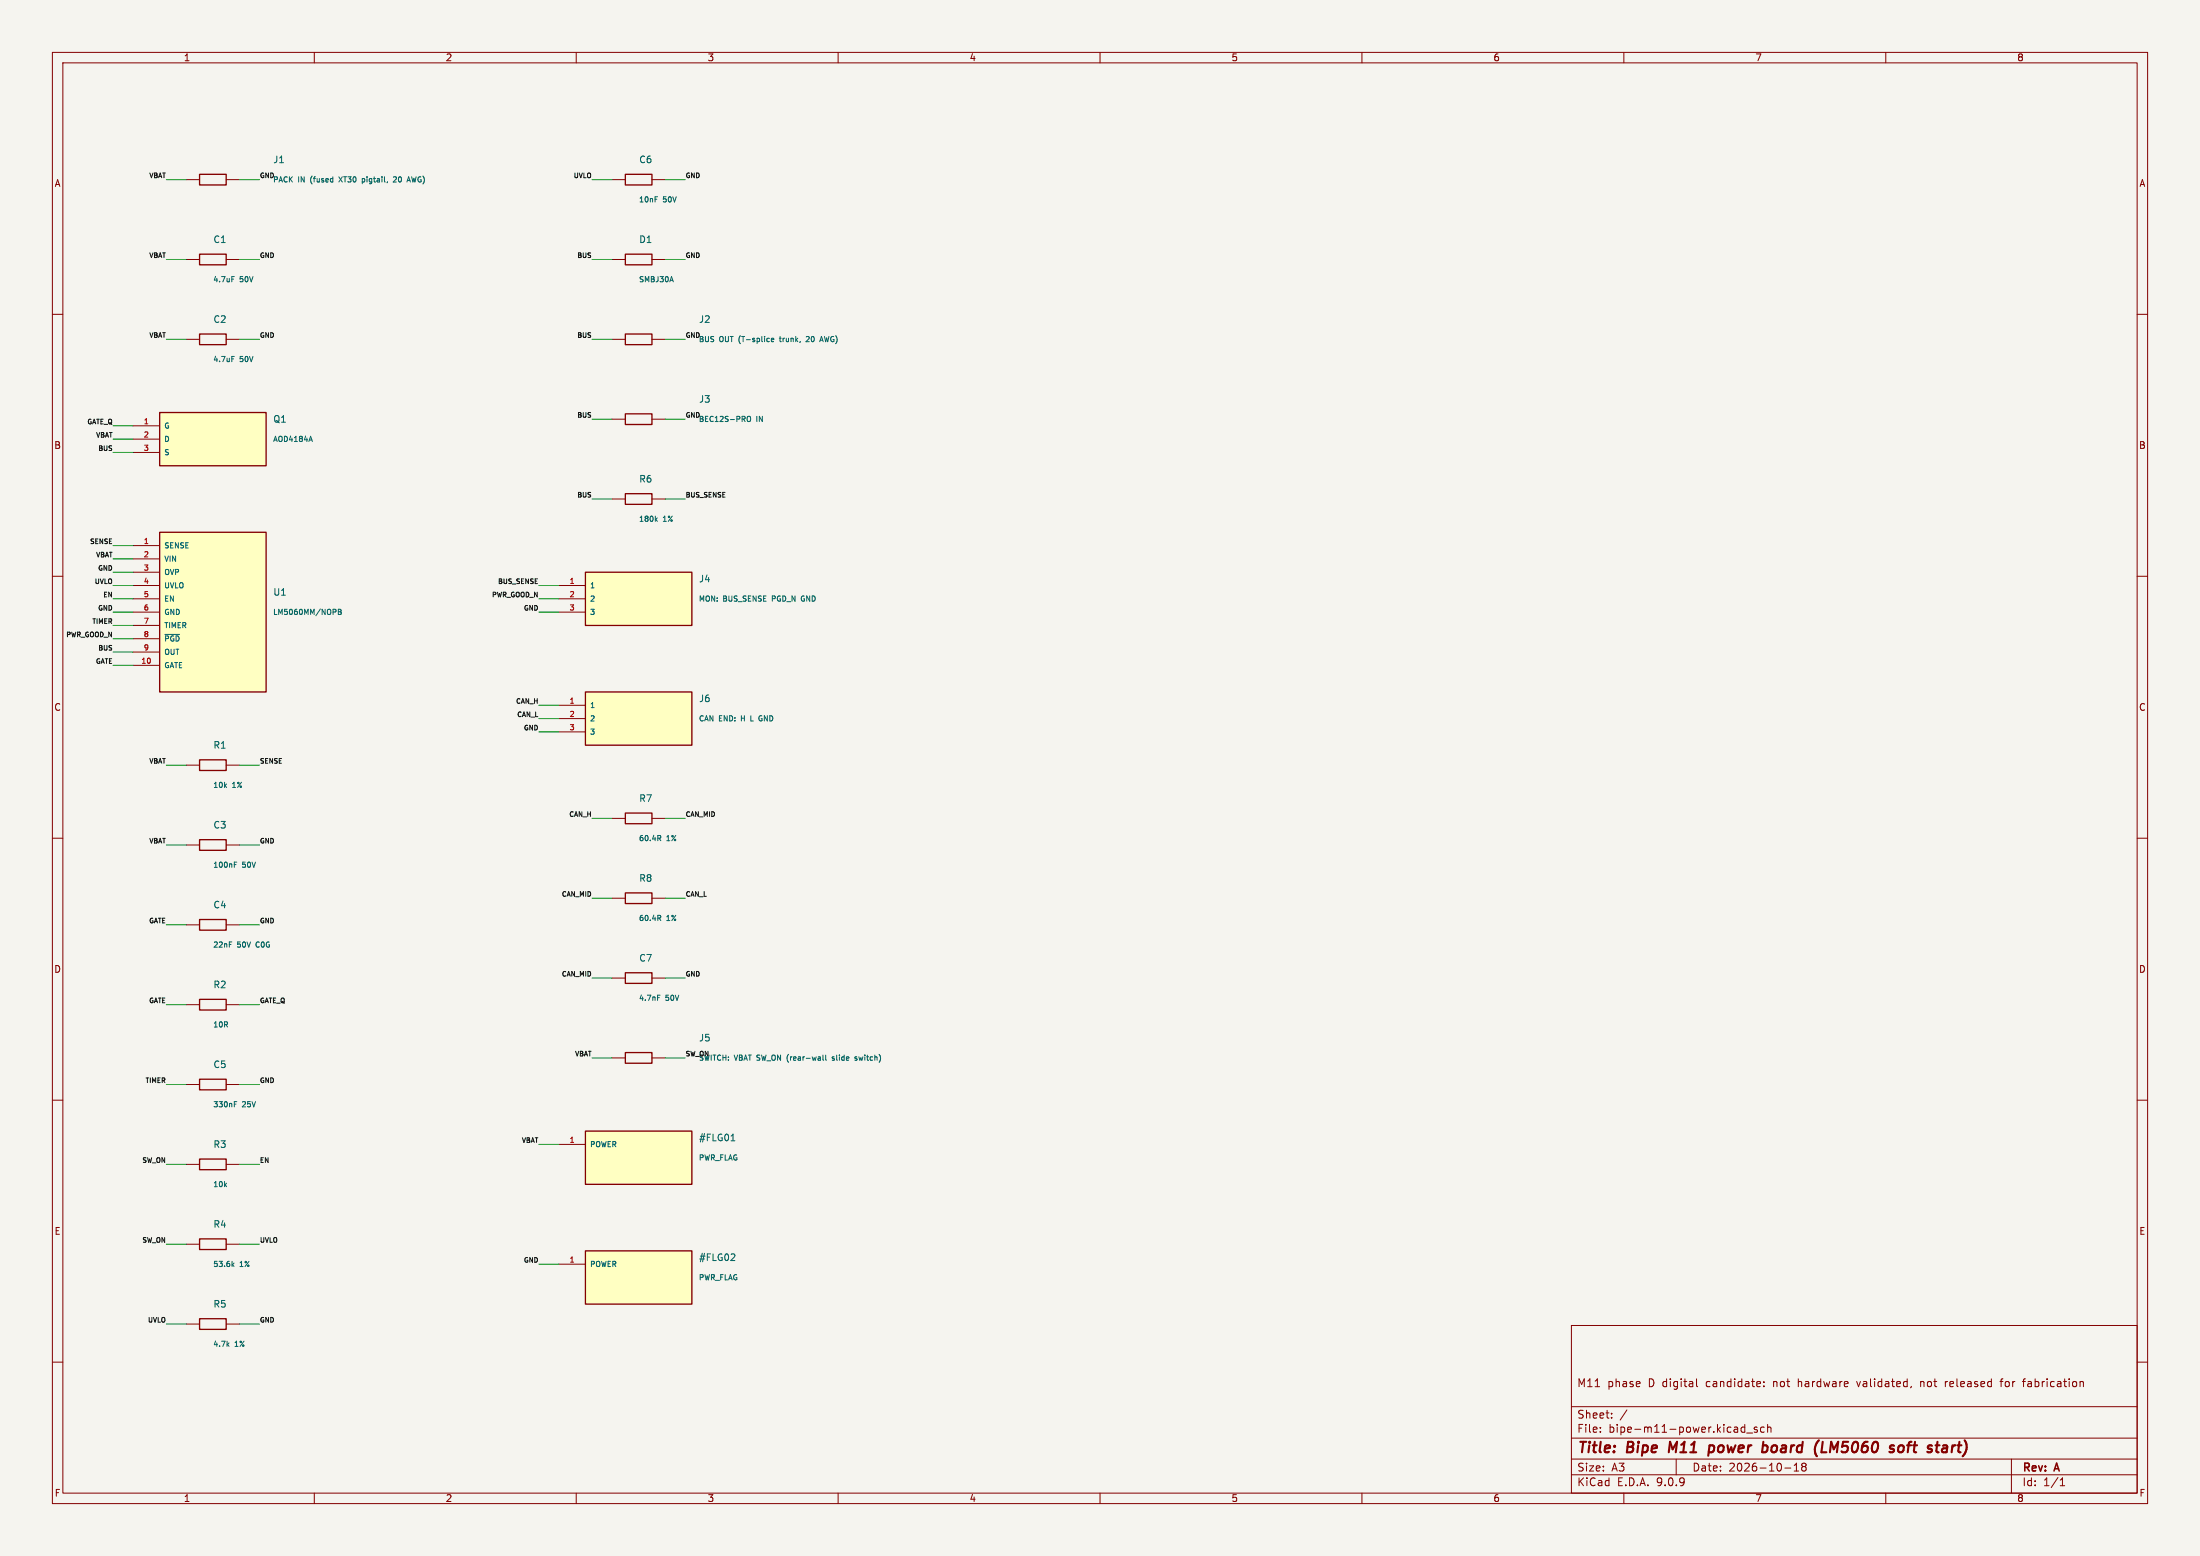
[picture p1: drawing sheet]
<svg xmlns="http://www.w3.org/2000/svg" width="420mm" height="297mm" viewBox="0 0 420 297" stroke-linecap="round" stroke-linejoin="round" font-family="sans-serif">
<path d="M0 0h420v297h-420z" fill="#f5f4ef" stroke="#f5f4ef" stroke-width=".19"/>
<g fill="none" stroke="#840000" stroke-width=".19">
<path d="M10 10h400v277h-400zM12 12h396v273h-396zM60 10v2M110 10v2M160 10v2M210 10v2M260 10v2M310 10v2M360 10v2M10 60h2M408 60h2M10 110h2"/>
<path d="M408 110h2M10 160h2M408 160h2M35.6 176.5h2.5M43.2 176.5h2.5M10 210h2M408 210h2M300 253h108v32h-108zM10 260h2M300 278.5h108M300 274.5h108M300 268.5h108"/>
<path d="M304.5 264.7h.9M305.5 273.2v.2M305.5 272.5v.1M307.7 270.5v.2M307.7 269.8v.1M310.6 269.1l-1.3 1.9M320 278.5v3M323.9 263.2v1.3l.2 .2M332.5 273.3h.6M332.5 272.5h.6M333.1 271.9v1.5M333.4 273.5h1.2"/>
<path d="M335.4 272.5l-.3-.1-.2 .2v.2l.5 .2v.3h-.5M336.7 264.5v.2M336.7 263.8v.1M336.8 272.5l-.4-.1-.3 .3 .1 .6h.6M337.4 272.5l.3-.1 .3 .1 .1 .9M337.4 271.9v1.5M342.5 279.7l.4-.4v1.5M344.2 279.9l-.3 .3 .1 .4 .2 .2 .5-.1 .1-.2-.1-.4-.2-.2M344.2 279.9l-.3-.3 .3-.3 .5 .1 .1 .2-.3 .3M344.2 279.9h.3M354.4 263.7l.4 1M364.9 264.6l-.2 .3"/>
<path d="M366.7 263.7v1M366.9 263.7l-.2 .1M371.4 263.7v1M371.8 263.7l-.3 .1-.1 .2M381.8 263.7h.6M382.4 263.2l-.4 .2v1.3M384 278.5v6.5M386.1 263.7h.6M386.7 263.2l-.4 .2v1.3M408 260h2M60 285v2M110 285v2"/>
<path d="M160 285v2M210 285v2M260 285v2M300 281.5h108M310 285v2M340.7 280.2h1.2M342.5 280.8h.9M360 285v2M393.3 283.6h.9M393.3 282.5l.4-.4v1.5"/>
</g>
<path d="M318.8 275.2l-.2 2M326.2 277.1h.8M326.3 276h.8M326.4 275.9l-.3 2M336.6 275.2l-.2 2M337.3 276l.2 .3-.2 .7M347.2 274.9l-.1 .1M348 275.2l-.3 2h1M362.5 276.1a.52 .52 0 0 1 .6-.2 .52 .52 0 0 1 .4 .4l-.1 .5a.55 .55 0 0 1-.5 .4 .55 .55 0 0 1-.6-.4zM371.1 275.9h.4l.3 .3-.2 1M371.6 277.1l-.6 .1M371.7 276.3l-.7 .1" fill="none" stroke="#840000" stroke-width=".4"/>
<path d="M38.1 175.5h5.1v2h-5.1z" fill="none" stroke="#840000" stroke-width=".25"/>
<path d="M43.8 179.8h.5" fill="none" stroke="#006464" stroke-width=".19"/>
<path d="M30.5 101.6h20.3v30.5h-20.3z" fill="#ffffc2"/>
<path d="M30.5 101.6h20.3v30.5h-20.3zM119.4 200.9h5.1v2h-5.1z" fill="none" stroke="#840000" stroke-width=".25"/>
<path d="M25.4 104.1h5.1M25.4 106.7h5.1M25.4 109.2h5.1M25.4 111.8h5.1M25.4 114.3h5.1M25.4 116.8h5.1M25.4 119.4h5.1M25.4 121.9h5.1M25.4 124.5h5.1M25.4 127h5.1M116.8 201.9h2.6M124.5 201.9h2.5" fill="none" stroke="#840000" stroke-width=".19"/>
<path d="M64.1 116.4v.3M64.6 116.3h.3l.2 .2-.2 .3 .2 .1 .1 .2-.2 .2h-.4zM64.6 116.8h.3M31.5 121.1h2.8M157.1 201.4v.8l.1 .2M157.6 201.4v.8l.2 .2M158.9 202.3l.3 .1M159.2 201.7l-.3 .2 .3 .2M163.6 201.8l-.3-.1-.1 .2v.1l.4 .1v.2h-.4" fill="none" stroke="#006464" stroke-width=".19"/>
<path d="M111.8 215.9h20.3v10.2h-20.3z" fill="#ffffc2"/>
<path d="M111.8 215.9h20.3v10.2h-20.3z" fill="none" stroke="#840000" stroke-width=".25"/>
<path d="M106.7 218.4h5.1" fill="none" stroke="#840000" stroke-width=".19"/>
<path d="M139.6 217.7h.7" fill="none" stroke="#006464" stroke-width=".19"/>
<path d="M111.8 238.8h20.3v10.1h-20.3z" fill="#ffffc2"/>
<path d="M119.4 155.2h5.1v2h-5.1zM38.1 160.3h5.1v2h-5.1zM119.4 170.4h5.1v2.1h-5.1zM38.1 190.8h5.1v2h-5.1zM119.4 185.7h5.1v2h-5.1zM38.1 206h5.1v2h-5.1zM38.1 221.2h5.1v2.1h-5.1zM38.1 236.5h5.1v2h-5.1zM111.8 238.8h20.3v10.1h-20.3zM38.1 251.7h5.1v2h-5.1z" fill="none" stroke="#840000" stroke-width=".25"/>
<g fill="none" stroke="#840000" stroke-width=".19">
<path d="M116.8 156.2h2.6M124.5 156.2h2.5M35.6 161.3h2.5M43.2 161.3h2.5M116.8 171.5h2.6M124.5 171.5h2.5M35.6 191.8h2.5M43.2 191.8h2.5M116.8 186.7h2.6M124.5 186.7h2.5M35.6 207h2.5M43.2 207h2.5"/>
<path d="M35.6 222.2h2.5M35.6 237.5h2.5M43.2 222.2h2.5M43.2 237.5h2.5M35.6 252.7h2.5M43.2 252.7h2.5M106.7 241.3h5.1"/>
</g>
<g fill="none" stroke="#006464" stroke-width=".19">
<path d="M125.8 160l.4 .5M126 159.5l.2 .2-.2 .3M44.7 165h.4M44.7 164.6h.5M125.8 175.2l.4 .5M126 174.7l.2 .2-.2 .3M125.5 190h.5M44.7 210.8h.4M44.7 210.3h.5M140.2 239.5v.4M43.4 256.6l.3 .4M43.7 256.3l-.4 .4"/>
<path d="M44.4 241.4l.3 .4M44.7 241.1l-.4 .4M139.5 240.6h.8"/>
</g>
<path d="M30.5 78.7h20.3v10.2h-20.3z" fill="#ffffc2"/>
<path d="M38.1 33.3h5.1v2h-5.1zM119.4 33.3h5.1v2h-5.1zM38.1 48.5h5.1v2h-5.1zM30.5 78.7h20.3v10.2h-20.3zM119.4 79h5.1v2h-5.1zM119.4 94.2h5.1v2.1h-5.1zM38.1 145h5.1v2.1h-5.1z" fill="none" stroke="#840000" stroke-width=".25"/>
<g fill="none" stroke="#840000" stroke-width=".19">
<path d="M35.6 34.3h2.5M43.2 34.3h2.5M116.8 34.3h2.6M124.5 34.3h2.5M35.6 49.5h2.5M43.2 49.5h2.5M25.4 81.3h5.1M25.4 83.8h5.1M25.4 86.4h5.1M116.8 95.3h2.6M116.8 80h2.6M124.5 95.3h2.5"/>
<path d="M124.5 80h2.5M35.6 146.1h2.5M43.2 146.1h2.5"/>
</g>
<g fill="none" stroke="#006464" stroke-width=".19">
<path d="M64.7 33.7l.6 1M65.3 33.7l-.6 1M69.2 34.1v1M69.2 34.7h.2M69.4 34.1h-.2M75.1 33.8h.5M75.6 34.2l-.5 .5h.6M77.8 34.5h.5M78 33.7l.3 1M125.1 37.6h.4M44.3 52.8h.4M142.7 79.6l.2-.1 .3 .1 .1 .5-.1 .3-.3 .1-.2-.2z"/>
<path d="M59.3 83.3l.3 1M125.2 99.1l.3 .4M125.5 98.8l-.4 .4"/>
</g>
<path d="M111.8 132.1h20.3v10.1h-20.3z" fill="#ffffc2"/>
<path d="M119.4 48.5h5.1v2h-5.1zM119.4 63.8h5.1v2h-5.1zM111.8 132.1h20.3v10.1h-20.3z" fill="none" stroke="#840000" stroke-width=".25"/>
<path d="M116.8 49.5h2.6M124.5 49.5h2.5M116.8 64.8h2.6M124.5 64.8h2.5M106.7 134.6h5.1M106.7 137.2h5.1M106.7 139.7h5.1" fill="none" stroke="#840000" stroke-width=".19"/>
<path d="M147.2 64.9l.5-.1v-.2h-.3l-.2 .1 .1 .5h.4M148.8 64.6h.4M154.3 64.2l-.4 .1M154.4 64.7l-.5 .5h.6M156.5 65.2l.3-1 .4 1M156.6 64.9h.5M143.3 136.6v1h.5M145 137.5l.2 .1M145.2 136.6l-.2 .2" fill="none" stroke="#006464" stroke-width=".19"/>
<path d="M111.8 109.2h20.3v10.2h-20.3z" fill="#ffffc2"/>
<path d="M38.1 63.8h5.1v2h-5.1zM111.8 109.2h20.3v10.2h-20.3z" fill="none" stroke="#840000" stroke-width=".25"/>
<path d="M35.6 64.8h2.5M43.2 64.8h2.5M106.7 111.8h5.1M106.7 114.3h5.1M106.7 116.8h5.1" fill="none" stroke="#840000" stroke-width=".19"/>
<path d="M44.3 68h.4M153 114v.5" fill="none" stroke="#006464" stroke-width=".19"/>
<g fill="none" stroke="#009600" stroke-width=".19">
<path d="M31.7 34.3h3.9M45.7 34.3h3.8M113 34.3h3.8M127 34.3h3.8M31.7 49.5h3.9M45.7 49.5h3.8M113 49.5h3.8M127 49.5h3.8M31.7 64.8h3.9M45.7 64.8h3.8M113 64.8h3.8M127 64.8h3.8"/>
<path d="M21.6 86.4h3.8M21.6 83.8h3.8M21.6 81.3h3.8M113 95.3h3.8M113 80h3.8M127 95.3h3.8M127 80h3.8M21.6 104.1h3.8M21.6 111.8h3.8M21.6 116.8h3.8M21.6 114.3h3.8M21.6 106.7h3.8"/>
<path d="M21.6 109.2h3.8M21.6 119.4h3.8M102.9 111.8h3.8M102.9 116.8h3.8M102.9 114.3h3.8M21.6 121.9h3.8M21.6 124.5h3.8M21.6 127h3.8M102.9 139.7h3.8M102.9 137.2h3.8M102.9 134.6h3.8M31.7 146.1h3.9"/>
<path d="M45.7 146.1h3.8M113 156.2h3.8M127 156.2h3.8M31.7 161.3h3.9M31.7 176.5h3.9M45.7 161.3h3.8M45.7 176.5h3.8M113 171.5h3.8M127 171.5h3.8M31.7 191.8h3.9M45.7 191.8h3.8M113 186.7h3.8"/>
<path d="M127 186.7h3.8M31.7 207h3.9M45.7 207h3.8M102.9 218.4h3.8M113 201.9h3.8M127 201.9h3.8M31.7 237.5h3.9M31.7 222.2h3.9M45.7 237.5h3.8M45.7 222.2h3.8M31.7 252.7h3.9M45.7 252.7h3.8"/>
<path d="M102.9 241.3h3.8"/>
</g>
<g font-size="2.8" fill="#840000">
<text x="301" y="277.9">Title:</text>
<text x="310.6" y="277.9">Bipe</text>
<text x="319.4" y="277.9">M11</text>
<text x="327.9" y="277.9">power</text>
<text x="338.9" y="277.9">board</text>
<text x="349.7" y="277.9">(LM5060</text>
<text x="364.8" y="277.9">soft</text>
<text x="372.9" y="277.9">start)</text>
</g>
<g font-size="2.1" fill="#840000">
<text x="301" y="265">M11</text>
<text x="306.9" y="265">phase</text>
<text x="314.7" y="265">D digital</text>
<text x="326" y="265">candidate:</text>
<text x="338.9" y="265">not</text>
<text x="343.8" y="265">hardware</text>
<text x="355.2" y="265">validated,</text>
<text x="367.5" y="265">not</text>
<text x="372.3" y="265">released</text>
<text x="383.1" y="265">for</text>
<text x="387.6" y="265">fabrication</text>
<text x="301" y="273.7">File:</text>
<text x="301" y="271">Sheet:</text>
<text x="307.1" y="273.7">bipe-m11-power.kicad_sch</text>
<text x="301" y="281.1">Size:</text>
<text x="307.6" y="281.1">A3</text>
<text x="323" y="281.1">Date:</text>
<text x="330" y="281.1">2026-10-18</text>
<text x="386" y="281.3">Rev:</text>
<text x="392.4" y="281.3">A</text>
<text x="301" y="283.9">KiCad</text>
<text x="308.7" y="283.9">E.D.A.</text>
<text x="316.3" y="283.9">9.0.9</text>
<text x="386" y="283.9">Id:</text>
<text x="390.1" y="283.9">1/1</text>
</g>
<g font-size="1.8" fill="#840000">
<text x="35" y="11.9">1</text>
<text x="85" y="11.9">2</text>
<text x="135" y="11.9">3</text>
<text x="185" y="11.9">4</text>
<text x="235" y="11.9">5</text>
<text x="285" y="11.9">6</text>
<text x="335" y="11.9">7</text>
<text x="385" y="11.9">8</text>
<text x="10.3" y="35.9">A</text>
<text x="408.3" y="35.9">A</text>
<text x="10.3" y="85.9">B</text>
<text x="408.2" y="85.9">B</text>
<text x="10.3" y="135.9">C</text>
<text x="408.2" y="135.9">C</text>
<text x="10.3" y="185.9">D</text>
<text x="408.2" y="185.9">D</text>
<text x="10.3" y="235.9">E</text>
<text x="408.3" y="235.9">E</text>
<text x="10.3" y="285.9">F</text>
<text x="35" y="286.9">1</text>
<text x="85" y="286.9">2</text>
<text x="135" y="286.9">3</text>
<text x="185" y="286.9">4</text>
<text x="235" y="286.9">5</text>
<text x="285" y="286.9">6</text>
<text x="335" y="286.9">7</text>
<text x="385" y="286.9">8</text>
<text x="408.3" y="285.9">F</text>
</g>
<g font-size="1.8" fill="#006464">
<text x="52.1" y="31.3">J1</text>
<text x="121.9" y="31.3">C6</text>
<text x="40.6" y="46.6">C1</text>
<text x="121.9" y="46.6">D1</text>
<text x="40.6" y="61.8">C2</text>
<text x="133.4" y="61.8">J2</text>
<text x="133.4" y="77.1">J3</text>
<text x="52.1" y="80.9">Q1</text>
<text x="121.9" y="92.3">R6</text>
<text x="52.1" y="113.9">U1</text>
<text x="133.4" y="111.4">J4</text>
<text x="133.4" y="134.2">J6</text>
<text x="40.6" y="143.1">R1</text>
<text x="121.9" y="153.3">R7</text>
<text x="40.6" y="158.3">C3</text>
<text x="40.6" y="173.6">C4</text>
<text x="121.9" y="168.5">R8</text>
<text x="121.9" y="183.7">C7</text>
<text x="40.6" y="188.8">R2</text>
<text x="133.4" y="199">J5</text>
<text x="40.6" y="204.1">C5</text>
<text x="40.6" y="219.3">R3</text>
<text x="133.4" y="218">#FLG01</text>
<text x="40.6" y="234.5">R4</text>
<text x="133.4" y="240.9">#FLG02</text>
<text x="40.6" y="249.8">R5</text>
</g>
<g font-size="1.4" fill="#006464">
<text x="52" y="35">PACK</text>
<text x="56.9" y="35">IN</text>
<text x="59.4" y="35">(fused</text>
<text x="65.2" y="35">XT30</text>
<text x="69.8" y="35">pigtail,</text>
<text x="76.1" y="35">20</text>
<text x="79" y="35">AWG)</text>
<text x="121.9" y="38.8">10nF</text>
<text x="126.6" y="38.8">50V</text>
<text x="40.6" y="54.1">4.7uF</text>
<text x="45.8" y="54.1">50V</text>
<text x="121.9" y="54.1">SMBJ30A</text>
<text x="133.3" y="65.5">BUS</text>
<text x="137.3" y="65.5">OUT (T-splice</text>
<text x="149.3" y="65.5">trunk,</text>
<text x="154.6" y="65.5">20</text>
<text x="157.5" y="65.5">AWG)</text>
<text x="40.6" y="69.3">4.7uF</text>
<text x="45.8" y="69.3">50V</text>
<text x="31.3" y="82">G</text>
<text x="133.3" y="80.7">BEC12S-PRO</text>
<text x="144.4" y="80.7">IN</text>
<text x="31.3" y="84.5">D</text>
<text x="31.3" y="87.1">S</text>
<text x="52" y="84.5">AOD4184A</text>
<text x="121.9" y="99.8">180k</text>
<text x="126.6" y="99.8">1%</text>
<text x="31.3" y="104.9">SENSE</text>
<text x="31.3" y="107.4">VIN</text>
<text x="31.3" y="109.9">OVP</text>
<text x="31.3" y="112.5">UVLO</text>
<text x="112.6" y="112.5">1</text>
<text x="31.3" y="115">EN</text>
<text x="31.3" y="117.6">GND</text>
<text x="52" y="117.6">LM5060MM/NOPB</text>
<text x="112.6" y="115">2</text>
<text x="112.6" y="117.6">3</text>
<text x="133.3" y="115">MON:</text>
<text x="138" y="115">BUS_SENSE</text>
<text x="147.6" y="115">PGD_N</text>
<text x="153.4" y="115">GND</text>
<text x="31.3" y="120.1">TIMER</text>
<text x="31.3" y="122.6">~{PGD}</text>
<text x="31.3" y="125.2">OUT</text>
<text x="31.3" y="127.7">GATE</text>
<text x="112.6" y="135.3">1</text>
<text x="112.6" y="137.9">2</text>
<text x="133.3" y="137.9">CAN</text>
<text x="137.2" y="137.9">END:</text>
<text x="141.7" y="137.9">H</text>
<text x="143.7" y="137.9">L</text>
<text x="145.6" y="137.9">GND</text>
<text x="112.6" y="140.4">3</text>
<text x="40.6" y="150.6">10k</text>
<text x="44.3" y="150.6">1%</text>
<text x="121.9" y="160.7">60.4R</text>
<text x="127.2" y="160.7">1%</text>
<text x="40.6" y="165.8">100nF</text>
<text x="46.2" y="165.8">50V</text>
<text x="121.9" y="176">60.4R</text>
<text x="127.2" y="176">1%</text>
<text x="40.6" y="181.1">22nF</text>
<text x="45.3" y="181.1">50V</text>
<text x="49.1" y="181.1">C0G</text>
<text x="121.9" y="191.2">4.7nF</text>
<text x="127" y="191.2">50V</text>
<text x="40.6" y="196.3">10R</text>
<text x="133.3" y="202.7">SWITCH:</text>
<text x="140.2" y="202.7">VBAT SW_ON (rear-wall</text>
<text x="159.6" y="202.7">slide</text>
<text x="164.2" y="202.7">switch)</text>
<text x="40.6" y="211.5">330nF</text>
<text x="46.2" y="211.5">25V</text>
<text x="112.6" y="219.2">POWER</text>
<text x="133.3" y="221.7">PWR_FLAG</text>
<text x="40.6" y="226.8">10k</text>
<text x="40.6" y="242">53.6k</text>
<text x="45.8" y="242">1%</text>
<text x="112.6" y="242">POWER</text>
<text x="133.3" y="244.6">PWR_FLAG</text>
<text x="40.6" y="257.3">4.7k</text>
<text x="44.8" y="257.3">1%</text>
</g>
<g font-size="1.4" fill="#a90000">
<text x="27.3" y="81">1</text>
<text x="27.3" y="83.6">2</text>
<text x="27.3" y="86.1">3</text>
<text x="27.3" y="103.9">1</text>
<text x="27.3" y="106.4">2</text>
<text x="27.3" y="109">3</text>
<text x="27.3" y="111.5">4</text>
<text x="108.6" y="111.5">1</text>
<text x="27.3" y="114">5</text>
<text x="27.3" y="116.6">6</text>
<text x="27.3" y="119.1">7</text>
<text x="108.6" y="114">2</text>
<text x="108.6" y="116.6">3</text>
<text x="27.3" y="121.7">8</text>
<text x="27.3" y="124.2">9</text>
<text x="26.9" y="126.7">10</text>
<text x="108.6" y="134.4">1</text>
<text x="108.6" y="136.9">2</text>
<text x="108.6" y="139.4">3</text>
<text x="108.6" y="218.2">1</text>
<text x="108.6" y="241">1</text>
</g>
<g font-size="1.3" fill="#0f0f0f">
<text x="28.3" y="34">VBAT</text>
<text x="49.5" y="34">GND</text>
<text x="109.4" y="34">UVLO</text>
<text x="130.8" y="34">GND</text>
<text x="28.3" y="49.3">VBAT</text>
<text x="49.5" y="49.3">GND</text>
<text x="110.1" y="49.3">BUS</text>
<text x="130.8" y="49.3">GND</text>
<text x="28.3" y="64.5">VBAT</text>
<text x="49.5" y="64.5">GND</text>
<text x="110.1" y="64.5">BUS</text>
<text x="130.8" y="64.5">GND</text>
<text x="16.5" y="81">GATE_Q</text>
<text x="18.2" y="83.6">VBAT</text>
<text x="110.1" y="79.8">BUS</text>
<text x="130.8" y="79.8">GND</text>
<text x="18.6" y="86.1">BUS</text>
<text x="110.1" y="95">BUS</text>
<text x="130.8" y="95">BUS_SENSE</text>
<text x="17" y="103.9">SENSE</text>
<text x="18.2" y="106.4">VBAT</text>
<text x="17.9" y="111.5">UVLO</text>
<text x="18.6" y="109">GND</text>
<text x="94.9" y="111.5">BUS_SENSE</text>
<text x="17.5" y="119.1">TIMER</text>
<text x="18.6" y="116.6">GND</text>
<text x="19.6" y="114.1">EN</text>
<text x="93.8" y="114.1">PWR_GOOD_N</text>
<text x="99.8" y="116.6">GND</text>
<text x="12.5" y="121.7">PWR_GOOD_N</text>
<text x="18.6" y="124.2">BUS</text>
<text x="18.1" y="126.8">GATE</text>
<text x="98.3" y="134.4">CAN_H</text>
<text x="98.6" y="136.9">CAN_L</text>
<text x="99.8" y="139.5">GND</text>
<text x="28.3" y="145.8">VBAT</text>
<text x="49.5" y="145.8">SENSE</text>
<text x="108.5" y="156">CAN_H</text>
<text x="130.8" y="156">CAN_MID</text>
<text x="28.3" y="161">VBAT</text>
<text x="49.5" y="161">GND</text>
<text x="107.1" y="171.2">CAN_MID</text>
<text x="130.8" y="171.2">CAN_L</text>
<text x="28.3" y="176.3">GATE</text>
<text x="49.5" y="176.3">GND</text>
<text x="28.3" y="191.5">GATE</text>
<text x="49.5" y="191.5">GATE_Q</text>
<text x="107.1" y="186.4">CAN_MID</text>
<text x="130.8" y="186.4">GND</text>
<text x="109.6" y="201.7">VBAT</text>
<text x="130.8" y="201.7">SW_ON</text>
<text x="27.6" y="206.8">TIMER</text>
<text x="49.5" y="206.8">GND</text>
<text x="99.5" y="218.2">VBAT</text>
<text x="27" y="222">SW_ON</text>
<text x="49.5" y="222">EN</text>
<text x="27" y="237.2">SW_ON</text>
<text x="49.5" y="237.2">UVLO</text>
<text x="99.8" y="241.1">GND</text>
<text x="28.1" y="252.5">UVLO</text>
<text x="49.5" y="252.5">GND</text>
</g>
</svg>
